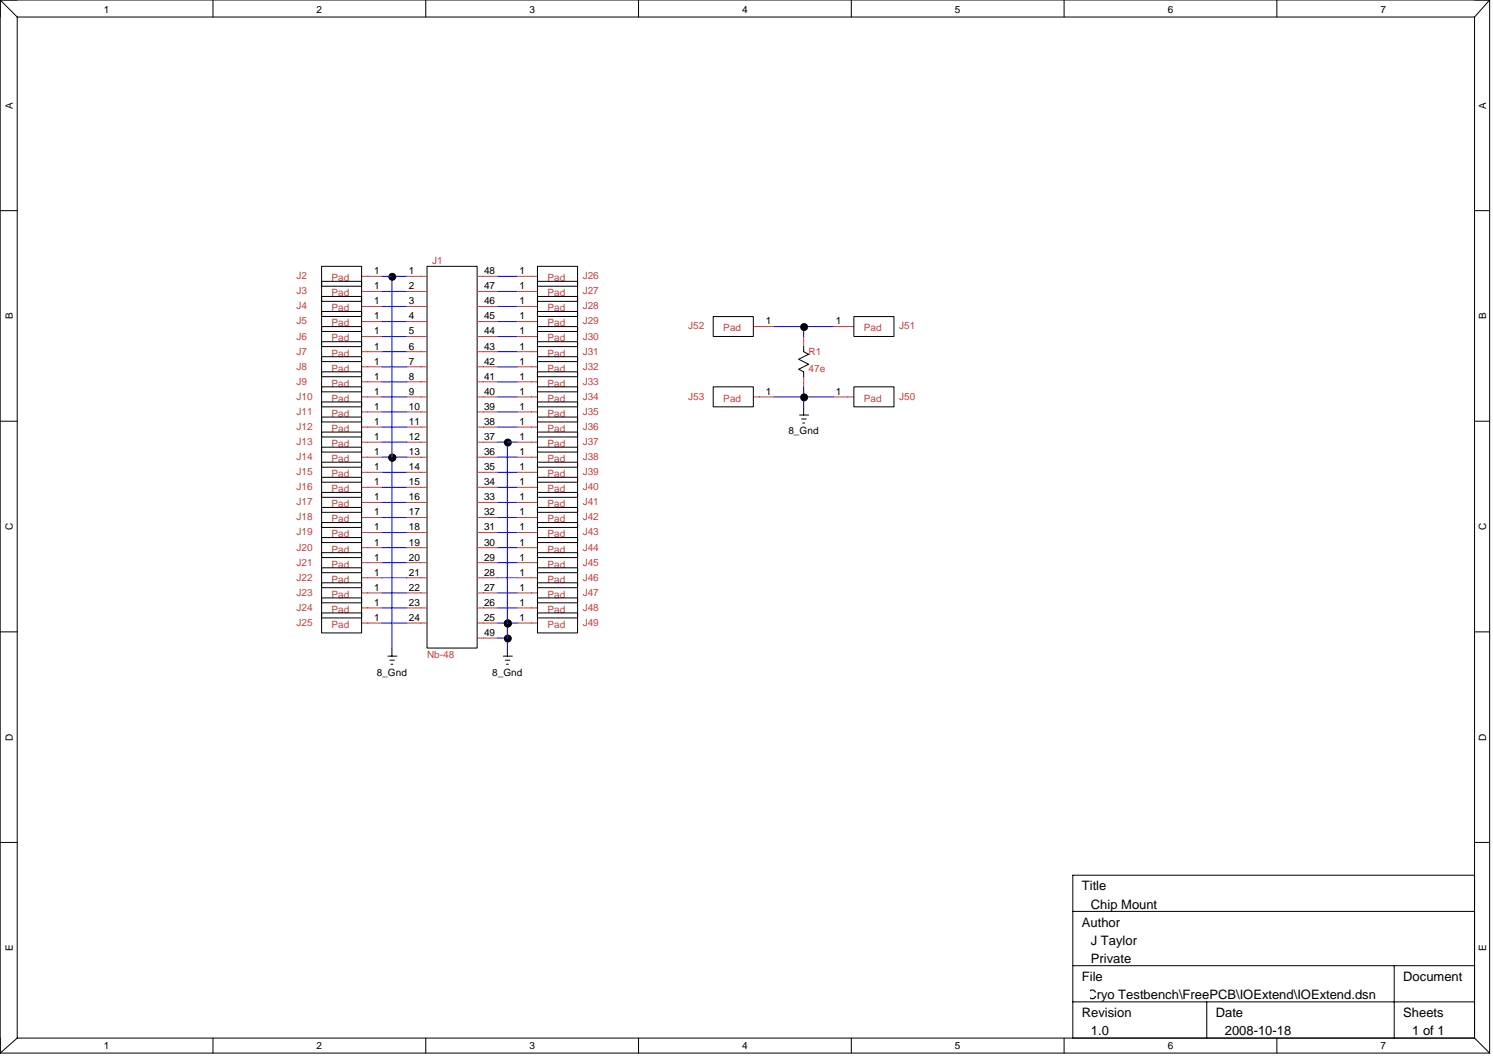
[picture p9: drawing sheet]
<svg xmlns="http://www.w3.org/2000/svg" width="297mm" height="210mm" viewBox="0 0 297 210" stroke-linecap="round" stroke-linejoin="round" font-family="sans-serif">
<g fill="none" stroke="#00f" stroke-width=".2">
<path d="M76 54.9h5M76 58h5M78 54.9v74M99 54.9h4M99 58h4M76 60.9h5M76 63.9h5M76 66.9h5M76 69.9h5M76 72.9h5M76 75.9h5M76 78.9h5"/>
<path d="M99 60.9h4M99 63.9h4M99 66.9h4M99 69.9h4M99 72.9h4M99 75.9h4M99 78.9h4M153.9 78.9h12M153.9 64.9h12M159.9 64.9v2M159.9 76.9v4M76 81.9h5"/>
<path d="M76 84.9h5M76 87.9h5M76 90.9h5M76 93.9h5M76 96.9h5M76 99.9h5M99 81.9h4M99 84.9h4M99 87.9h4M99 90.9h4M99 93.9h4M99 96.9h4"/>
<path d="M99 99.9h4M100.9 87.9v41M76 102.9h5M76 105.9h5M76 108.9h5M76 111.9h5M76 114.9h5M76 117.9h5M99 102.9h4M99 105.9h4M99 108.9h4M99 111.9h4"/>
<path d="M99 114.9h4M99 117.9h4M76 120.9h5M76 123.9h5M99 120.9h4M99 123.9h4M99 126.9h1.9"/>
</g>
<g fill="none" stroke="#c04040" stroke-width=".2">
<path d="M72 54.9h4M72 58h4M81 54.9h4M81 58h4M95 54.9h4M95 58h4M103 54.9h3.9M103 58h3.9M72 60.9h4M72 63.9h4M72 66.9h4M72 69.9h4"/>
<path d="M72 72.9h4M72 75.9h4M72 78.9h4M81 60.9h4M81 63.9h4M81 66.9h4M81 69.9h4M81 72.9h4M81 75.9h4M81 78.9h4M95 60.9h4M95 63.9h4"/>
<path d="M95 66.9h4M95 69.9h4M95 72.9h4M95 75.9h4M95 78.9h4M103 60.9h3.9M103 63.9h3.9M103 66.9h3.9M103 69.9h3.9M103 72.9h3.9M103 75.9h3.9M103 78.9h3.9"/>
<path d="M149.9 78.9h4M149.9 64.9h4M159.9 66.9v2M159.9 74.9v2M165.9 78.9h4M165.9 64.9h4M72 81.9h4M72 84.9h4M72 87.9h4M72 90.9h4M72 93.9h4M72 96.9h4"/>
<path d="M72 99.9h4M81 81.9h4M81 84.9h4M81 87.9h4M81 90.9h4M81 93.9h4M81 96.9h4M81 99.9h4M95 81.9h4M95 84.9h4M95 87.9h4M95 90.9h4"/>
<path d="M95 93.9h4M95 96.9h4M95 99.9h4M103 81.9h3.9M103 84.9h3.9M103 87.9h3.9M103 90.9h3.9M103 93.9h3.9M103 96.9h3.9M103 99.9h3.9M72 102.9h4M72 105.9h4"/>
<path d="M72 108.9h4M72 111.9h4M72 114.9h4M72 117.9h4M81 102.9h4M81 105.9h4M81 108.9h4M81 111.9h4M81 114.9h4M81 117.9h4M95 102.9h4M95 105.9h4"/>
<path d="M95 108.9h4M95 111.9h4M95 114.9h4M95 117.9h4M103 102.9h3.9M103 105.9h3.9M103 108.9h3.9M103 111.9h3.9M103 114.9h3.9M103 117.9h3.9M72 120.9h4M72 123.9h4"/>
<path d="M81 120.9h4M81 123.9h4M95 120.9h4M95 123.9h4M95 126.9h4M103 120.9h3.9M103 123.9h3.9"/>
</g>
<g fill="none" stroke="#000" stroke-width=".2">
<path d="M0 0h296.4M0 0v209.4M0 0l3.4 3.4M3.4 3.4h290M3.4 3.4v203M42.4 0v3.4M84.7 0v3.4M127 0v3.4M169.4 0v3.4M211.7 0v3.4M254 0v3.4M293.4 3.4v203"/>
<path d="M296.4 0v209.4M296.4 0l-3 3.4M0 41.9h3.4M64 53h7.9v3.9h-7.9zM64 55.9h7.9v4h-7.9zM64 58.9h7.9v4h-7.9zM85 53h9.9v75.9h-9.9zM106.9 53h8v3.9h-8zM106.9 55.9h8v4h-8zM106.9 58.9h8v4h-8zM293.4 41.9h3M64 61.9h7.9v4h-7.9z"/>
<path d="M64 64.9h7.9v4h-7.9zM64 67.9h7.9v4h-7.9zM64 70.9h7.9v4h-7.9zM64 73.9h7.9v4h-7.9zM64 76.9h7.9v4h-7.9zM64 79.9h7.9v4h-7.9zM106.9 61.9h8v4h-8zM106.9 64.9h8v4h-8zM106.9 67.9h8v4h-8zM106.9 70.9h8v4h-8zM106.9 73.9h8v4h-8zM106.9 76.9h8v4h-8z"/>
<path d="M106.9 79.9h8v4h-8zM141.9 62.9h8v4h-8zM141.9 76.9h8v4h-8zM159.9 68.9v1l1 .5-2 1 2 1-2 1 1 .5v1M169.9 76.9h8v4h-8zM169.9 62.9h8v4h-8zM0 83.8h3.4M64 82.9h7.9v4h-7.9zM64 85.9h7.9v4h-7.9zM64 88.9h7.9v4h-7.9zM64 91.9h7.9v4h-7.9zM64 94.9h7.9v4h-7.9z"/>
<path d="M64 97.9h7.9v4h-7.9zM106.9 82.9h8v4h-8zM106.9 85.9h8v4h-8zM106.9 88.9h8v4h-8zM106.9 91.9h8v4h-8zM106.9 94.9h8v4h-8zM106.9 97.9h8v4h-8zM159.1 82.5h1.8M159.5 83.3h.9M159.7 84.1h.4M159.9 80.9v1.6M293.4 83.8h3"/>
<path d="M64 100.9h7.9v4h-7.9zM64 103.9h7.9v4h-7.9zM64 106.9h7.9v4h-7.9zM64 109.9h7.9v4h-7.9zM64 112.9h7.9v4h-7.9zM64 115.9h7.9v4h-7.9zM64 118.9h7.9v4h-7.9zM106.9 100.9h8v4h-8zM106.9 103.9h8v4h-8zM106.9 106.9h8v4h-8zM106.9 109.9h8v4h-8zM106.9 112.9h8v4h-8z"/>
<path d="M106.9 115.9h8v4h-8zM106.9 118.9h8v4h-8zM0 125.6h3.4M64 121.9h7.9v4h-7.9zM77.2 130.5h1.8M77.6 131.3h.9M77.8 132.1h.4M78 128.9v1.6M100.1 130.5h1.8M100.5 131.3h.9M100.8 132.1h.4M100.9 128.9v1.6"/>
<path d="M106.9 121.9h8v4h-8zM293.4 125.6h3M0 167.5h3.4M293.4 174h-80v32.4M293.4 167.5h3M213.4 181.2h80M213.4 192h80M213.4 199.2h80M240.1 199.2v7.2M277.4 192v14.4M0 209.4h296.4M3.4 206.4h290"/>
<path d="M3.4 206.4l-3.4 3M42.4 206.4v3M84.7 206.4v3M127 206.4v3M169.4 206.4v3M211.7 206.4v3M254 206.4v3M293.4 206.4l3 3"/>
</g>
<g fill="#000" stroke="#000" stroke-width=".2">
<circle cx="78" cy="55" r=".69"/>
<circle cx="160" cy="79" r=".69"/>
<circle cx="160" cy="65" r=".69"/>
<circle cx="78" cy="91" r=".69"/>
<circle cx="101" cy="88" r=".69"/>
<circle cx="101" cy="124" r=".69"/>
<circle cx="101" cy="127" r=".69"/>
</g>
<g font-size="2.6">
<text x="215.2" y="177.1">Title</text>
<text x="215.2" y="184.3">Author</text>
<text x="217" y="180.7">Chip Mount</text>
<text x="217" y="187.9">J Taylor</text>
<text x="217" y="191.5">Private</text>
<text x="215.2" y="195.1">File</text>
<text x="279.2" y="195.1">Document</text>
<text x="215.2" y="202.2">Revision</text>
<text x="216.3" y="198.6">Cryo Testbench\FreePCB\IOExtend\IOExtend.dsn</text>
<text x="241.9" y="202.2">Date</text>
<text x="279.2" y="202.2">Sheets</text>
<text x="217" y="205.8">1.0</text>
<text x="243.7" y="205.8">2008-10-18</text>
<text x="281" y="205.8">1 of 1</text>
</g>
<g font-size="2">
<text x="20.7" y="2.6">1</text>
<text x="63" y="2.6">2</text>
<text x="105.3" y="2.6">3</text>
<text x="147.7" y="2.6">4</text>
<text x="190" y="2.6">5</text>
<text x="232.3" y="2.6">6</text>
<text x="274.7" y="2.6">7</text>
<text x="2.6" y="21.6" transform="rotate(-90 2.6 21.6)">A</text>
<text x="295.7" y="21.6" transform="rotate(-90 295.7 21.6)">A</text>
<text x="74.4" y="54.5">1</text>
<text x="74.4" y="57.5">1</text>
<text x="81.4" y="54.5">1</text>
<text x="81.4" y="57.5">2</text>
<text x="96.3" y="57.5">47</text>
<text x="96.3" y="54.5">48</text>
<text x="103.4" y="54.5">1</text>
<text x="103.4" y="57.5">1</text>
<text x="2.6" y="63.5" transform="rotate(-90 2.6 63.5)">B</text>
<text x="74.4" y="60.5">1</text>
<text x="74.4" y="63.5">1</text>
<text x="81.4" y="60.5">3</text>
<text x="81.4" y="63.5">4</text>
<text x="96.3" y="63.5">45</text>
<text x="96.3" y="60.5">46</text>
<text x="103.4" y="60.5">1</text>
<text x="103.4" y="63.5">1</text>
<text x="152.4" y="64.5">1</text>
<text x="166.3" y="64.5">1</text>
<text x="295.7" y="63.5" transform="rotate(-90 295.7 63.5)">B</text>
<text x="74.4" y="66.5">1</text>
<text x="74.4" y="69.5">1</text>
<text x="81.4" y="66.5">5</text>
<text x="81.4" y="69.5">6</text>
<text x="96.3" y="69.5">43</text>
<text x="96.3" y="66.5">44</text>
<text x="103.4" y="66.5">1</text>
<text x="103.4" y="69.5">1</text>
<text x="74.4" y="72.5">1</text>
<text x="74.4" y="75.5">1</text>
<text x="81.4" y="72.5">7</text>
<text x="81.4" y="75.5">8</text>
<text x="96.3" y="75.5">41</text>
<text x="96.3" y="72.5">42</text>
<text x="103.4" y="72.5">1</text>
<text x="103.4" y="75.5">1</text>
<text x="74.4" y="78.5">1</text>
<text x="74.4" y="81.5">1</text>
<text x="81.4" y="78.5">9</text>
<text x="81.4" y="81.5">10</text>
<text x="96.3" y="81.5">39</text>
<text x="96.3" y="78.5">40</text>
<text x="103.4" y="78.5">1</text>
<text x="103.4" y="81.5">1</text>
<text x="152.4" y="78.5">1</text>
<text x="166.3" y="78.5">1</text>
<text x="74.4" y="84.5">1</text>
<text x="74.4" y="87.5">1</text>
<text x="81.4" y="84.5">11</text>
<text x="81.4" y="87.5">12</text>
<text x="96.3" y="87.5">37</text>
<text x="96.3" y="84.5">38</text>
<text x="103.4" y="84.5">1</text>
<text x="103.4" y="87.5">1</text>
<text x="156.9" y="86.4">8_Gnd</text>
<text x="74.4" y="90.5">1</text>
<text x="74.4" y="93.5">1</text>
<text x="81.4" y="90.5">13</text>
<text x="81.4" y="93.5">14</text>
<text x="96.3" y="93.5">35</text>
<text x="96.3" y="90.5">36</text>
<text x="103.4" y="90.5">1</text>
<text x="103.4" y="93.5">1</text>
<text x="74.4" y="96.5">1</text>
<text x="74.4" y="99.5">1</text>
<text x="81.4" y="96.5">15</text>
<text x="81.4" y="99.5">16</text>
<text x="96.3" y="99.5">33</text>
<text x="96.3" y="96.5">34</text>
<text x="103.4" y="96.5">1</text>
<text x="103.4" y="99.5">1</text>
<text x="2.6" y="105.4" transform="rotate(-90 2.6 105.4)">C</text>
<text x="74.4" y="102.5">1</text>
<text x="74.4" y="105.5">1</text>
<text x="81.4" y="102.5">17</text>
<text x="81.4" y="105.5">18</text>
<text x="96.3" y="105.5">31</text>
<text x="96.3" y="102.5">32</text>
<text x="103.4" y="102.5">1</text>
<text x="103.4" y="105.5">1</text>
<text x="295.7" y="105.4" transform="rotate(-90 295.7 105.4)">C</text>
<text x="74.4" y="108.5">1</text>
<text x="74.4" y="111.5">1</text>
<text x="81.4" y="108.5">19</text>
<text x="81.4" y="111.5">20</text>
<text x="96.3" y="111.5">29</text>
<text x="96.3" y="108.5">30</text>
<text x="103.4" y="108.5">1</text>
<text x="103.4" y="111.5">1</text>
<text x="74.4" y="114.5">1</text>
<text x="74.4" y="117.5">1</text>
<text x="81.4" y="114.5">21</text>
<text x="81.4" y="117.5">22</text>
<text x="96.3" y="117.5">27</text>
<text x="96.3" y="114.5">28</text>
<text x="103.4" y="114.5">1</text>
<text x="103.4" y="117.5">1</text>
<text x="74.4" y="120.5">1</text>
<text x="74.4" y="123.5">1</text>
<text x="81.4" y="120.5">23</text>
<text x="81.4" y="123.5">24</text>
<text x="96.3" y="123.5">25</text>
<text x="96.3" y="120.5">26</text>
<text x="103.4" y="120.5">1</text>
<text x="103.4" y="123.5">1</text>
<text x="96.3" y="126.4">49</text>
<text x="74.9" y="134.3">8_Gnd</text>
<text x="97.9" y="134.3">8_Gnd</text>
<text x="2.6" y="147.3" transform="rotate(-90 2.6 147.3)">D</text>
<text x="295.7" y="147.3" transform="rotate(-90 295.7 147.3)">D</text>
<text x="2.6" y="189.1" transform="rotate(-90 2.6 189.1)">E</text>
<text x="295.7" y="189.1" transform="rotate(-90 295.7 189.1)">E</text>
<text x="20.7" y="208.6">1</text>
<text x="63" y="208.6">2</text>
<text x="105.3" y="208.6">3</text>
<text x="147.7" y="208.6">4</text>
<text x="190" y="208.6">5</text>
<text x="232.3" y="208.6">6</text>
<text x="274.7" y="208.6">7</text>
</g>
<g font-size="2" fill="#c04040">
<text x="86" y="52.5">J1</text>
<text x="59" y="55.5">J2</text>
<text x="59" y="58.5">J3</text>
<text x="66" y="55.9">Pad</text>
<text x="66" y="58.9">Pad</text>
<text x="108.9" y="55.9">Pad</text>
<text x="108.9" y="58.9">Pad</text>
<text x="115.9" y="55.5">J26</text>
<text x="115.9" y="58.5">J27</text>
<text x="59" y="61.5">J4</text>
<text x="59" y="64.5">J5</text>
<text x="66" y="61.9">Pad</text>
<text x="66" y="64.9">Pad</text>
<text x="108.9" y="61.9">Pad</text>
<text x="108.9" y="64.9">Pad</text>
<text x="115.9" y="61.5">J28</text>
<text x="115.9" y="64.5">J29</text>
<text x="136.9" y="65.5">J52</text>
<text x="143.9" y="65.9">Pad</text>
<text x="171.9" y="65.9">Pad</text>
<text x="178.9" y="65.5">J51</text>
<text x="59" y="67.5">J6</text>
<text x="59" y="70.5">J7</text>
<text x="66" y="67.9">Pad</text>
<text x="66" y="70.9">Pad</text>
<text x="108.9" y="67.9">Pad</text>
<text x="108.9" y="70.9">Pad</text>
<text x="115.9" y="67.5">J30</text>
<text x="115.9" y="70.5">J31</text>
<text x="160.9" y="70.5">R1</text>
<text x="59" y="73.5">J8</text>
<text x="59" y="76.5">J9</text>
<text x="66" y="73.9">Pad</text>
<text x="66" y="76.9">Pad</text>
<text x="108.9" y="73.9">Pad</text>
<text x="108.9" y="76.9">Pad</text>
<text x="115.9" y="73.5">J32</text>
<text x="115.9" y="76.5">J33</text>
<text x="160.9" y="73.9">47e</text>
<text x="59" y="79.5">J10</text>
<text x="59" y="82.5">J11</text>
<text x="66" y="79.9">Pad</text>
<text x="66" y="82.9">Pad</text>
<text x="108.9" y="79.9">Pad</text>
<text x="108.9" y="82.9">Pad</text>
<text x="115.9" y="79.5">J34</text>
<text x="115.9" y="82.5">J35</text>
<text x="136.9" y="79.5">J53</text>
<text x="143.9" y="79.9">Pad</text>
<text x="171.9" y="79.9">Pad</text>
<text x="178.9" y="79.5">J50</text>
<text x="59" y="85.5">J12</text>
<text x="59" y="88.5">J13</text>
<text x="66" y="85.9">Pad</text>
<text x="66" y="88.9">Pad</text>
<text x="108.9" y="85.9">Pad</text>
<text x="108.9" y="88.9">Pad</text>
<text x="115.9" y="85.5">J36</text>
<text x="115.9" y="88.5">J37</text>
<text x="59" y="91.5">J14</text>
<text x="59" y="94.5">J15</text>
<text x="66" y="91.9">Pad</text>
<text x="66" y="94.9">Pad</text>
<text x="108.9" y="91.9">Pad</text>
<text x="108.9" y="94.9">Pad</text>
<text x="115.9" y="91.5">J38</text>
<text x="115.9" y="94.5">J39</text>
<text x="59" y="97.5">J16</text>
<text x="59" y="100.5">J17</text>
<text x="66" y="97.9">Pad</text>
<text x="66" y="100.9">Pad</text>
<text x="108.9" y="97.9">Pad</text>
<text x="108.9" y="100.9">Pad</text>
<text x="115.9" y="97.5">J40</text>
<text x="115.9" y="100.5">J41</text>
<text x="59" y="103.5">J18</text>
<text x="59" y="106.5">J19</text>
<text x="66" y="103.9">Pad</text>
<text x="66" y="106.9">Pad</text>
<text x="108.9" y="103.9">Pad</text>
<text x="108.9" y="106.9">Pad</text>
<text x="115.9" y="103.5">J42</text>
<text x="115.9" y="106.5">J43</text>
<text x="59" y="109.5">J20</text>
<text x="59" y="112.5">J21</text>
<text x="66" y="109.9">Pad</text>
<text x="66" y="112.9">Pad</text>
<text x="108.9" y="109.9">Pad</text>
<text x="108.9" y="112.9">Pad</text>
<text x="115.9" y="109.5">J44</text>
<text x="115.9" y="112.5">J45</text>
<text x="59" y="115.5">J22</text>
<text x="59" y="118.5">J23</text>
<text x="66" y="115.9">Pad</text>
<text x="66" y="118.9">Pad</text>
<text x="108.9" y="115.9">Pad</text>
<text x="108.9" y="118.9">Pad</text>
<text x="115.9" y="115.5">J46</text>
<text x="115.9" y="118.5">J47</text>
<text x="59" y="121.5">J24</text>
<text x="59" y="124.5">J25</text>
<text x="66" y="121.9">Pad</text>
<text x="66" y="124.9">Pad</text>
<text x="108.9" y="121.9">Pad</text>
<text x="108.9" y="124.9">Pad</text>
<text x="115.9" y="121.5">J48</text>
<text x="115.9" y="124.5">J49</text>
<text x="85" y="130.9">Nb-48</text>
</g>
</svg>
